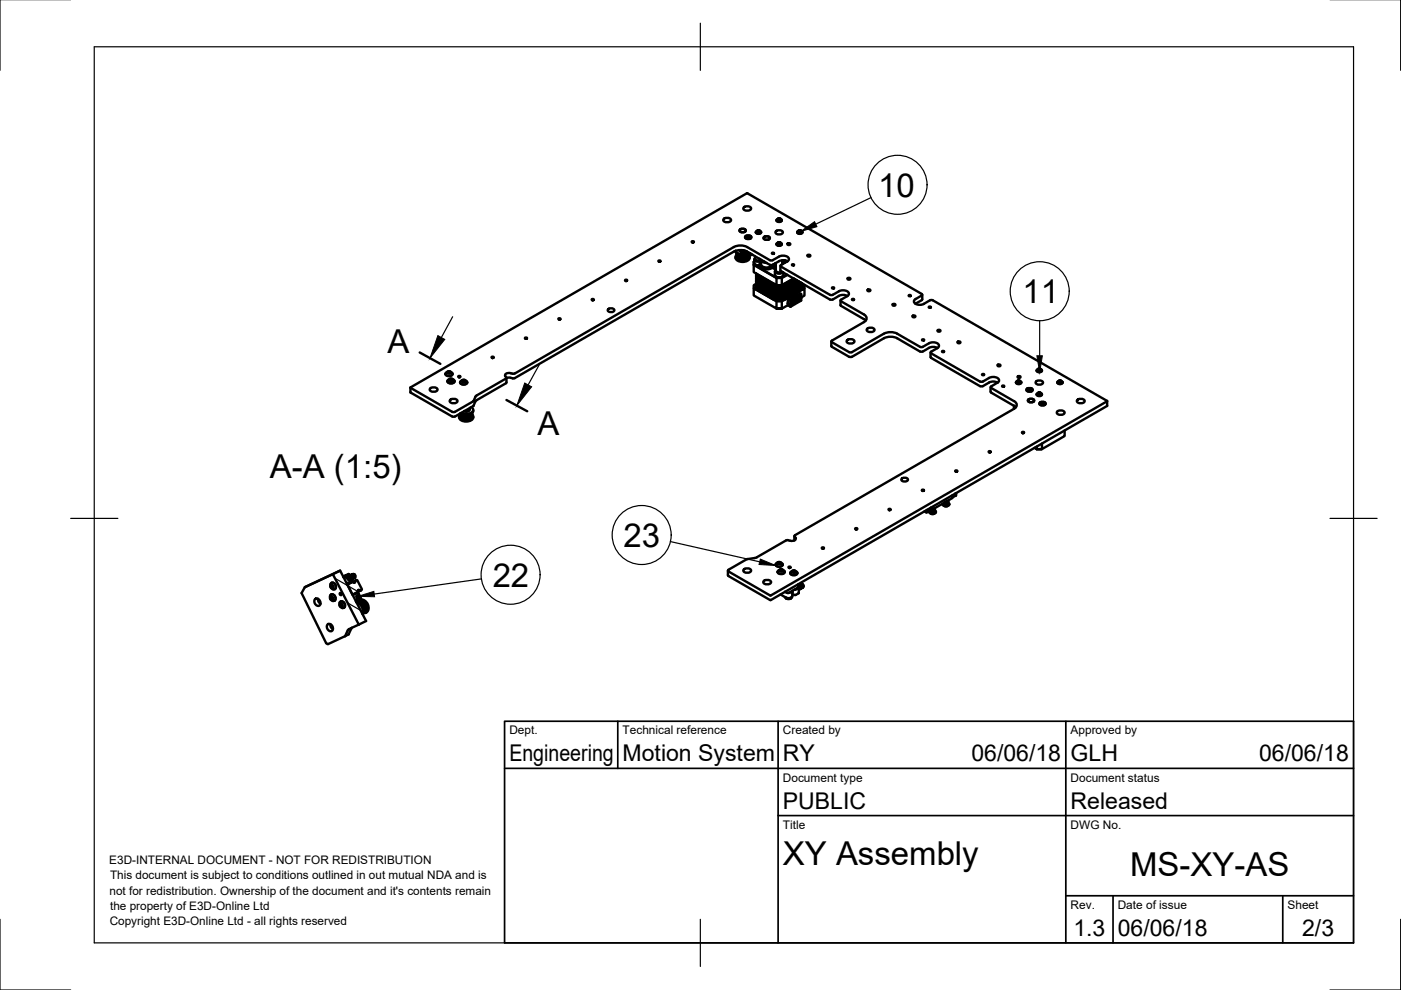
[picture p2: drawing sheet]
<svg xmlns="http://www.w3.org/2000/svg" width="297mm" height="210mm" viewBox="0 0 297 210" stroke-linecap="round" stroke-linejoin="round" font-family="sans-serif">
<!-- layer: Visible -->
<g fill="none" stroke="#000" stroke-width=".51">
<path d="M132.6 59.3l.4 .1-.3 .2-.1-.1zM132.7 59.6h.1zM139.6 55.3l.5 .1-.3 .1h-.2zM139.8 55.5h.1M146.7 51.2l.4 .1-.2 .1h-.2zM146.8 51.4h.1zM153.4 46.5l.8-.3a.6 .6 0 0 1 .7 .6l-.7 .3a.6 .6 0 0 1-.8-.6zM156 54.5a1.17 1.17 0 0 0 1.4 1 1.17 1.17 0 0 0 1.5-1M156 53.2a1.29 1.29 0 0 0 1.6 .9h.4M156 53.2a1.43 1.43 0 0 0 1.5 .7M156.1 53.7l.1 .9M156.2 54l-.2 .3a1.33 1.33 0 0 0 1.9 1 .94 .94 0 0 0 1-1.1"/>
<path d="M156.2 54.5h.1M156.2 54.6h.1M156.3 53.8v1M156.3 54.8h.1M156.3 54.7v.1M156.4 53.9v.9M156.4 54.8h.1M156.5 54v.9M156.5 54.9v.1M156.5 54.9l.2 .1M156.7 54.1v.9M156.7 55h.1"/>
<path d="M156.7 53v.1M156.7 53.1l.4 .3M156.8 54.1v1M156.8 48.8l.6-.3a.53 .53 0 0 1 .7 .5l-.7 .3a.53 .53 0 0 1-.6-.5zM156.8 55.1h.1M156.8 48.8a.71 .71 0 0 1 1.3 .2 .71 .71 0 0 1-1.3-.2zM157 55.1h-.1M157 48.6h.1M157 54.1v1M157 55.1h.1M157 55.1l.2 .1M157.1 53.4h.1"/>
<path d="M157.1 53.1v.2M157.1 53.3a1.73 1.73 0 0 0 2.4 .7M157.1 54.2l.1 1h.1l.1-1M157.1 53a1.57 1.57 0 0 0 2.2 .8M157.3 53v.2M157.3 53.2h.1M157.4 53.2h.1M157.4 55.1h.1M157.4 53.1v.3M157.4 53.4h.1M157.5 54.2v1M157.6 55.2h.1"/>
<path d="M157.6 53.1l-.1 .3M157.6 53.4l.1 .1M157.6 44l.8-.3a.6 .6 0 0 1 .8 .7l-.8 .3a.6 .6 0 0 1-.8-.7zM157.6 53.6h.1M157.6 53.6h.2M157.6 53.1v.5M157.7 55.2h-.1M157.7 54.2v1l.2-.1M157.8 53.1v.5M157.9 53.6h.1M157.9 48.6h.1M157.9 54.1v1"/>
<path d="M157.9 55.1h.1M157.9 53.2l.1 .5M158 53.7l.1 .1M158 50.2l.6-.3a.53 .53 0 0 1 .7 .5l-.7 .3a.53 .53 0 0 1-.6-.5zM158 50.2a.71 .71 0 0 1 1.3 .2 .71 .71 0 0 1-1.3-.2zM158.1 55.1h-.2M158.1 55.1h.1M158.1 54.1v1M158.1 53.7v.1M158.2 50l-.1 .1M158.2 53.2v.5M158.2 53.7l-.1 .1"/>
<path d="M158.2 53.7h.1M158.2 55h-.1M158.2 54.2v.8M158.3 41l-71.3 41.2 .1 1M158.3 53.8h.1M158.3 53.3v.5M158.4 41l37.1 21.4-.1 .2-1.5 1a.97 .97 0 0 0 1.3 1l.7-.2M158.4 50.2l.3-.1 .3 .2-.4 .2-.3-.2zM158.4 54.9l-.2 .1M158.4 54.2v.7M158.4 54.9v.1M158.5 54.8h-.1"/>
<path d="M158.5 54.2v.6M158.5 54.8h.1M158.5 53.4v.4h-.2M158.5 53.8h.2M158.6 54.8h-.1M158.6 54.7v.1M158.6 54.2v.6M158.7 53.5v.3M158.7 53.8h.1M158.7 54.2l-.1 .4M158.7 53.8h.2M158.8 54.5h-.1"/>
<path d="M158.9 53.8h.1M158.9 53.7v.1M159 53.7h-.1M159.1 50v.1M159.9 55.5v.6M159.9 55v.8l.2 .3 .9 .2M159.9 55.5v.6l4.7 2.8h1.1M160.1 54.8l.3 .4h.7M160.1 54.3v.5M160.1 54.7l-.2 .3a1.06 1.06 0 0 0 1.4 .4v.6a1.48 1.48 0 0 0 2.4 .2M160.2 56.1v.1M160.2 49.3h.1a.64 .64 0 0 0 1.1 0"/>
<path d="M160.3 59.6l3.8 2.3h2.1l3.5-2-3.5 2h-2.1l-3.8-2.3 3.8 2.2M160.3 59.9l3.8 2.2M160.3 59.8l3.8 2.2M160.3 59.6v-1.6l3.8 2.3M160.3 59.7v1.6M160.3 59.5l3.8 2.2M160.3 59.4l3.8 2.2M160.3 59.2l3.8 2.2M160.3 59l3.8 2.2M160.3 58.9l3.8 2.2M160.3 58.7l3.8 2.2M160.3 58.6l3.8 2.2"/>
<path d="M160.3 58.5l3.8 2.2M160.3 58.3l3.8 2.2M160.3 58.1l3.8 2.2M160.4 60l3.7 2.2M160.4 59.8l3.7 2.3M160.4 59.7l-.1 .1M160.4 59.9h-.1M160.4 59.5l3.7 2.2M160.4 59.2l3.7 2.3M160.4 59.1l3.7 2.2M160.4 58.9l3.7 2.3M160.4 58.7l3.7 2.3"/>
<path d="M160.4 58.4l3.7 2.3M160.4 58.3l3.7 2.3M160.4 58.2l3.7 2.2M160.4 58.1h-.1M160.4 58.2l-.1 .1M160.4 58.5h-.1M160.4 58.6h-.1M160.4 58.6l-.1 .1M160.4 58.8l-.1 .1M160.4 59h-.1M160.4 59.1l-.1 .1M160.4 59.3l-.1 .1"/>
<path d="M160.4 59.4l-.1 .1M160.4 59.6h-.1M160.4 59.6l-.1 .1M160.4 49l.6-.1 .3 .2a.53 .53 0 0 1-.5 .5 .53 .53 0 0 1-.5-.5zM160.6 48.9l.3-.1 .2 .2-.4 .2-.2-.2zM160.7 48.9l-.1 .2M160.7 48.9h.3v.2M160.7 48.9v.2M160.8 48.9l-.1 .2M160.8 48.9h.2M161 48.9v.2h-.3M161 49.1h-.3"/>
<path d="M161 48.9v.2M161 56v.3l-.8-.1M161 54.9h.1M161.1 56.3a1.73 1.73 0 0 0 2.9 0M161.1 54.9l.4 .6 1.1 .2M161.1 54.9l1 .5M161.4 55.5a.73 .73 0 0 0-.2 .9 .73 .73 0 0 0 .7 .4l.7 .1a1.36 1.36 0 0 0 1.4-.9v.3M161.9 50.4l.6-.3a.53 .53 0 0 1 .7 .5l-.7 .3a.53 .53 0 0 1-.6-.5zM161.9 50.4a.71 .71 0 0 1 1.3 .2 .71 .71 0 0 1-1.3-.2zM162.1 50.2h.1M163 50.2h.1M163.2 56.2l-5.2-3-1.5-.1-.9 .3-46.5 26.8h-.4"/>
<path d="M163.3 56.1h.5M163.7 53.6l.4 .1-.2 .1h-.2zM163.8 56.8l.7 .2M163.8 55.2a3.3 3.3 0 0 1 2.4-1 .86 .86 0 0 1 1 1l-.3 .2M163.8 55.2h-.6l-5.2-3-1-.2-1 .2-46.9 27h-.4M164 56.6l.5 .1M164 56.5l.5 .2M164.2 55.9l.3 .1M164.3 57.5v.8a1.04 1.04 0 0 0 1.8 0v-.5M164.4 55.8h.1M164.5 49.1l.7-.3a.57 .57 0 0 1 .7 .6l-.7 .3a.57 .57 0 0 1-.7-.6zM164.5 55.8v1.5a.86 .86 0 0 0 1.3 .3"/>
<path d="M164.5 57.2l-.2 .3a1.11 1.11 0 0 0 1.7 .2M164.5 58.7l.7 .1 .6-.1M164.6 46.7a.63 .63 0 0 0 .6 .4 .63 .63 0 0 0 .6-.4M164.6 51.8h.1M164.6 51.8a.64 .64 0 0 0 1.2 0M164.7 51.6a.53 .53 0 0 0 .5 .5 .53 .53 0 0 0 .5-.4l-.5-.3-.5 .3M164.8 46.4l.6-.1 .3 .3a.54 .54 0 0 1-.5 .4 .54 .54 0 0 1-.5-.4zM165 46.3h.3l.2 .2-.4 .1-.2-.1zM165 51.4l.3-.1 .2 .2-.4 .2-.2-.2zM165 51.6l.1-.2h.3l-.1 .2M165.1 46.3v.2M165.1 51.4v.2"/>
<path d="M165.4 46.4v.2l-.4-.1 .4-.1-.1 .2M165.4 51.4v.2h-.3M165.5 56.4v.9M165.5 57.3l.1 .2M165.6 57.5l10.4 6h.5a3.4 3.4 0 0 1 2.3-1l.9 .3M165.8 51.8h.1M165.8 58.7h.1M165.9 55.2v.8M165.9 55.4l.1 .1M165.9 55.4h.1M165.9 55.4v.1M166 55.3v.1"/>
<path d="M166 55.3h.1M166 55.4h.1M166 55.2v.2M166.1 55.2l-.1 .1M166.1 55.2h.1M166.4 55.7l.2-.4-.7 .5M166.4 55.2l-.5 .5M166.9 58.2l-1.2 .7 .1 1.6M166.9 55.4l-1.3 .8-.1 .2 10.5 6.1M166.9 58.3l-1.1 .6h-1.2M166.9 55.4l-.9-.2a3.4 3.4 0 0 0-2.2 1M167 51.6h.3l.3 .2-.4 .2-.3-.2z"/>
<path d="M168 56.1l.4 .1-.3 .1h-.1zM168.2 59l-2.4 1.5h-1.2v-1.6l-4.8-2.7v1.5l4.8 2.8M168.3 59.1l-2.1 1.2h-.2M168.4 59.1l-2.2 1.3h-.4M168.4 59.2l-2.2 1.3M168.5 59.2l-2.3 1.4M168.6 59.2l-2.4 1.5M168.7 59.3l-2.5 1.4M168.7 59.3l-2.5 1.5M168.8 59.4l-2.6 1.5h-2.1M168.9 59.4l-2.7 1.6M168.9 59.5l-2.7 1.6"/>
<path d="M169 59.5l-2.8 1.7M169 49.3a.64 .64 0 0 0 1.1 0M169.1 59.5l-2.9 1.7M169.1 59.6l-2.9 1.7M169.2 49l.6-.1 .3 .2a.53 .53 0 0 1-.5 .5 .53 .53 0 0 1-.5-.5zM169.2 59.6l-3 1.7M169.3 59.6l-3.1 1.9M169.4 59.7l-3.2 1.9M169.4 48.9l.3-.1 .2 .2-.4 .2-.2-.2zM169.4 59.7l-3.2 2M169.4 49.1v-.1l.1-.1h.2v.2M169.5 59.8l-3.3 1.9"/>
<path d="M169.5 48.9l-.1 .2M169.5 48.9h.2M169.5 48.9v.2M169.6 59.8l-3.4 2M169.6 59.9l-3.4 1.9M169.7 48.9v.2h-.3M169.7 49.1h-.3M169.7 48.9v.2M169.8 59.9l-3.6 2.2M169.8 60l-3.6 2.1h-2.1M171.3 54.1l.3-.1 .2 .2-.4 .2-.2-.2zM179.8 59l.3-.1 .2 .2-.4 .2-.2-.2z"/>
<path d="M94.4 79.3h.1M94.4 79.3a.87 .87 0 0 0 1.5 0M94.7 78.9a.69 .69 0 0 1 .8-.1 .69 .69 0 0 1 .4 .7l-.5 .2a.63 .63 0 0 1-.9-.6zM94.8 78.9l.5-.2 .3 .3-.5 .2zM94.9 78.9l.4-.1 .2 .2-.4 .1zM95.1 78.8l-.2 .1 .1 .2M95.1 78.8l.3 .1v.2M95.1 78.8v.3M95.4 79.1h-.4M95.4 78.9v.2M97.2 79.7l.4 .1-.2 .2-.2-.1zM97.3 80h.1z"/>
<path d="M104.3 75.7l.4 .1-.3 .1h-.1zM104.4 75.9h.1M108.7 79.2l-.7-.1a.63 .63 0 0 0-.8 .2 .63 .63 0 0 0 .2 .9l-.1 .1M111.3 71.6l.5 .1-.3 .1h-.2zM111.5 71.8h.1M118.4 67.5l.5 .1-.3 .1h-.2zM118.6 67.7h.1M118.6 67.7l-.1 .1M125.5 63.4l.4 .1-.2 .2-.2-.1zM125.6 63.7h.1M129 65.5l.6-.1a.55 .55 0 0 1 .6 .5l-.6 .3a.55 .55 0 0 1-.7-.5zM159.8 61.1v1.5l4.8 2.8v-1.5"/>
<path d="M160.3 61.3l3.8 2.3h2.1l3.9-2.2M160.3 60.2l-.5 .3v.6l4.8 2.8h1.2M160.3 61.3l3.8 2.2M160.3 61.2l3.8 2.2M160.3 61l3.8 2.2M160.3 60.8l3.8 2.2M160.3 60.7l3.8 2.2M160.3 60.5l3.8 2.2M160.3 60.4l3.8 2.2M160.3 60.3l3.8 2.2M160.3 60.2l3.8 2.2M160.3 60.1l3.8 2.2"/>
<path d="M160.4 61.2l3.7 2.3M160.4 61l3.7 2.3M160.4 60.8l3.7 2.3M160.4 60.7l3.7 2.3M160.4 60.5l3.7 2.3M160.4 60.3l3.7 2.2M160.4 60l-.1 .1M160.4 60.1l-.1 .1M160.4 60.2l-.1 .1M160.4 60.4h-.1M160.4 60.4l-.1 .1M160.4 60.6l-.1 .1"/>
<path d="M160.4 60.8h-.1M160.4 60.9l-.1 .1M160.4 61.1l-.1 .1M160.4 61.3h-.1M160.4 61.4h-.1M164.1 63.5v.1M164.1 63.5h.1M164.1 63.3v.1M164.1 63.2v.1M164.1 63.1v.1M164.1 63v.1M164.1 63h.1"/>
<path d="M164.1 62.9v.1M164.1 62.7v.1M164.1 62.6v.1M164.1 62.5v.1M164.1 62.5h.1M164.1 62.4v.1M164.1 62.1v.1M164.1 62.1h.1M164.1 62v.1M164.1 61.9v.1M164.1 61.8v.1M164.1 61.7v.1"/>
<path d="M164.1 61.6v.1M164.1 61.5v.1M164.1 61.4v.1M164.1 61.3v.1M164.1 61.2v.1M164.1 61.2h.1M164.1 61v.1M164.1 60.9v.1M164.1 60.8v.1M164.1 60.7v.1M164.1 60.7h.1M164.1 60.6v.1"/>
<path d="M164.1 60.4v.1M164.1 60.3v.1M164.1 60.3h.1M164.1 63.5h2.1M164.1 63.4h2.1M164.1 63.3h2.1M164.1 63.2h2.1M164.1 63.1h2.1M164.1 63h2.1M164.1 62.8h2.1M164.1 62.7h2.1M164.1 62.5h2.1"/>
<path d="M164.1 62.3h.1M164.1 62.2h2.1M164.1 62.1h2.1M164.1 61.8h2.1M164.1 61.7h2.1M164.1 61.6h2.1M164.1 61.5h2.1M164.1 61.3h2.1M164.1 61.2h2.1M164.1 61.1h2.1M164.1 61h2.1M164.1 60.8h2.1"/>
<path d="M164.1 60.7h2.1M164.1 60.5h2.1M164.1 60.4h.5M164.1 60.3h.2M164.1 60.3h.3M164.2 63.5h2M164.2 63.3h2M164.2 63.1h2M164.2 63h2M164.2 62.9h2M164.2 62.7h2M164.2 62.6h2"/>
<path d="M164.2 62.5h2M164.2 62.4h2M164.2 62.2h2M164.2 62.1h2M164.2 62h2M164.2 61.9h2M164.2 61.8h2M164.2 61.7h2M164.2 61.6h2M164.2 61.5h2M164.2 61.4h2M164.2 61.2h2"/>
<path d="M164.2 61h2M164.2 60.9h2M164.2 60.8h2M164.2 60.7h2M164.2 60.6h2M164.2 60.4h.2M164.2 60.2l-.1 .1M165.8 65.4h-1.2h1.2M165.9 60.4h.3M166.2 63.4l-2.1 .1h2.1M166.2 62.8l-2.1 .1h2.1M166.2 62.3l-2.1 .1h2.1"/>
<path d="M166.2 62.2l-2.1 .1h2.1M166.2 61.7h-2.1h2.1M166.2 61.1l-2.1 .1h2.1M166.2 60.5l-2.1 .1h2.1M166.2 62.5v.1h-2.1M166.2 62.4l-2.1 .1M166.2 62.3v.1M166.2 62.6v.2M166.2 62.8v.1M166.2 62.9v.1M166.2 63v.1M166.2 63.1v.2"/>
<path d="M166.2 63.3v.1M166.2 63.4v.1M166.2 63.5v.1M166.2 60.2l-.1 .1M166.2 61.9l-2.1 .1M166.2 61.3l-2.1 .1M166.2 61.8v.1M167 63.3l.6 .3 .5-.3M167 64.7l.6 .3M167 64.3v.4M167.6 63.7l.3 .2-.3-.2 .3 .3-.3-.2M167.8 63.6l.4 .2"/>
<path d="M167.8 63.9l-.2 .1M167.9 63.5l.3 .3M167.9 64h.1M167.9 63.9h.1M167.9 63.5l.4 .2-.4-.2M168.1 63.3l.4 .3M168.1 63.4l.4 .2M168.1 63.3l.5 .2-.4-.2-.1 .1M168.1 63.8l-.2 .1M168.2 63.7h.1M168.2 63.8h.1M168.3 63.7h.1"/>
<path d="M168.4 63.1l.4 .3zM168.5 63.6l-.2 .1M168.6 63.6h.1M168.5 63.6h.1M168.6 63.5h.1M168.8 62.9l.4 .2-.5-.2 .5 .3-.5-.3M168.8 63.4l-.2 .1M168.8 63.4h.1M168.8 63.3h.1M168.8 63.3v.1M168.9 63.4h.1M168.9 63.3l-.1 .1"/>
<path d="M168.9 63.3h.1M168.9 62.4l.5 .3-.5-.3-1.2 .7 .4 .3-.5 .3v.9l2.2-1.3v-.9l-.4 .3M169.1 62.8l.4 .2M169.1 62.7l.4 .3M169.1 63.2l-.2 .1M169.2 63.2h.1M169.2 63.1h.1M169.2 63.1v.1M169.4 62.6l.5-.3-.6-.3-2.3 1.3v1l.6 .3M169.4 63l.4 .3M169.4 63l-.2 .1M169.4 62.6v.3"/>
<path d="M169.4 63h.1M169.5 63h.1M169.5 62.9v.1M169.8 63.3l.1 .4-2.3 1.3M169.9 62.3v1l-2.3 1.3v-1M169.9 63.3l-2.3 1.3v.4M169.9 63.1l.7-.5v-1.5l-4.8 2.8v1.5l1.2-.7M169.9 60l-3.7 2.2M170 60.1l-3.8 2.2M170 60.9l-3.8 2.3h-2M170 60.2l-3.8 2.3M170 60.4l-3.8 2.2"/>
<path d="M170 60.4l-3.8 2.3M170 60.6l-3.8 2.3M170 60.8l-3.8 2.2M170 61.1l-3.8 2.3M170 60.1l.1 .1M170 60.3h.1M170 60.5l.1 .1M170 60.7h.1M170 60.9h.1M170 61l.1 .1M170 61.2h.1M170 61.4h.1"/>
<path d="M170.1 60.2v.1M170.1 60.3v.3M170.1 60.6v.1M170.1 60.7v.2M170.1 60.9v.2M170.1 61.1v.1M170.1 60.2l-3.9 2.1M170.1 60.2l-3.9 2.2M170.1 60.3l-3.9 2.3M170.1 60.6l-3.9 2.2M170.1 60.7l-3.9 2.3M170.1 60.9l-3.9 2.2"/>
<path d="M170.1 61.1l-3.9 2.2M170.1 61.2l-3.9 2.3M170.1 61.4l-3.9 2.1M170.1 60.2l.5 .3v.6M170.1 61.2l-.1 .1M176 62.5h.5M176.3 72.4v1M176.3 73.4l.1 .1M176.4 72.6l3.7 2.1h.5M176.4 73.5l3.7 2.1h.5M176.4 72.2v.3M176.5 61h.4l-.3 .2-.2-.2z"/>
<path d="M177.8 61.8l-1.2 .7M177.9 61.8l.6-.2a.97 .97 0 0 1 1.4 1l-1.7 1.2 5 2.9M178.2 64.7l5 3M178.2 63.7v1M179.6 72.2l.7-.3a.6 .6 0 0 1 .8 .7l-.8 .2a.6 .6 0 0 1-.7-.6zM180.7 63.4l.4 .1-.2 .1-.3-.1zM183.2 68.3l-6.8 3.9M183.2 67.6l.4 .4M183.2 66.7a.86 .86 0 0 1 .5 .8 .86 .86 0 0 1-.5 .8M183.8 69.8l.8-.3a.6 .6 0 0 1 .8 .6l-.8 .3a.6 .6 0 0 1-.8-.6zM184 61.4h.3l.3 .2-.5 .2-.2-.2zM187.4 70.8l-6.8 3.9"/>
<path d="M187.4 71.7l-6.8 4M187.4 70.8l.9-.3 1.5 .1 5.5 3 .3-.1 1.3-.7M187.4 71.7l.9-.3 1.5 .1 5.3 3h.5l1.3-.7M189.3 64.5l.3-.1 .3 .2-.4 .2-.3-.2zM192.7 62.6l.4 .1-.2 .1-.3-.1zM193.5 66.9h.4l.2 .2-.4 .2-.3-.2zM195.4 63.6l-1.3 .8M195.5 62.5l-.1 1.1M195.5 72l.5 .1-.3 .1-.2-.1zM195.9 64.4l1.3-.7h.6l36.9 21.3M196.9 73.8l1-.3 .9 .3M196.9 72.8l.7-.2a.97 .97 0 0 1 1.4 1l-1.6 1"/>
<path d="M197 65l.4 .1-.3 .2-.2-.2zM197.3 74.7v1M197.3 75.7l.1 .2M197.4 74.9l10.4 6M197.4 75.9l10.4 6M197.4 74.6v.3M198.9 70l.3-.1 .2 .2-.4 .2-.2-.2zM199.8 74.4l.4 .1-.2 .2-.3-.2zM203.1 72.4h.3l.2 .2-.4 .2-.2-.2zM208.3 79.3l.4 .1-.3 .2-.2-.2zM211.6 77.3h.3l.2 .2-.4 .2-.2-.2zM215.8 79.8l.3-.1 .3 .2-.4 .2-.3-.2z"/>
<path d="M219.8 78.6h.1M220 78.3l.6-.1 .3 .2a.53 .53 0 0 1-.5 .5 .53 .53 0 0 1-.6-.5zM220.1 78.2l.3-.1 .3 .2-.4 .2-.3-.2zM220.2 78.4l-.1-.1 .2-.1h.2v.2M220.3 78.2v.2M220.3 78.2l-.1 .2M220.3 78.2h.2M220.5 78.2v.2h-.3M220.9 78.6a.64 .64 0 0 1-1.1 0M87 83.2l9.1 5.2 .3-.1 4-2.2 .4-1M87 82.2l8.9 5.1M87.1 82.1v.1"/>
<path d="M91.2 82.4l.7-.3a.6 .6 0 0 1 .8 .7l-.8 .3a.6 .6 0 0 1-.7-.7zM94.8 80.8v.1M95.1 80.5a.69 .69 0 0 1 .8-.2 .69 .69 0 0 1 .4 .7l-.5 .2a.63 .63 0 0 1-.9-.5zM95.2 80.5l.5-.2 .3 .3-.5 .1zM95.3 80.5l.4-.1 .2 .2-.4 .1zM95.4 84.9l.8-.3a.6 .6 0 0 1 .7 .6l-.7 .3a.6 .6 0 0 1-.8-.6zM95.4 80.6l-.1-.1 .2-.1 .4 .2-.5 .1M95.5 80.4v.2M95.8 80.4v.2M95.9 87.3h.5M96.4 80.8a.83 .83 0 0 1-.8 .5 .83 .83 0 0 1-.7-.4M97.3 88.3v.2"/>
<path d="M97.5 88.4h.1M97.5 81.1h.1M97.5 87.7v.7M97.6 87.9l-.2 .2a1.42 1.42 0 0 0 2 1 .78 .78 0 0 0 .8-.4 .78 .78 0 0 0-.1-.8M97.6 81.1a.87 .87 0 0 0 1.5 0M97.6 88.4v.1M97.6 88.5h.1M97.6 88.6h.1M97.6 87.7v.9M97.8 80.7a.69 .69 0 0 1 .8-.1 .69 .69 0 0 1 .4 .7l-.5 .2a.63 .63 0 0 1-.9-.6zM97.8 87.8v.9l-.2-.1M97.8 88.7h.1"/>
<path d="M97.9 87.8v1h.1M97.9 88.8h.1M97.9 80.7l.5-.2 .3 .3-.5 .2zM98 87.9v.9M98.1 88.8l.1 .1M98.1 87.9v1M98.2 88.9v.1M98.2 89h.1M98.2 80.6l-.2 .1 .1 .2M98.2 80.6l.3 .1M98.2 80.6v.2M98.2 80.6l.4 .2-.5 .1"/>
<path d="M98.4 88v.9M98.4 88.9l-.1 .1M98.4 88.9l.1 .1M98.5 80.9h-.4M98.5 80.7v.2M98.5 88l.1 1M98.7 89h-.1M98.7 88v1M98.7 89h.2M98.9 88v1M98.9 89h.2M99.1 89h.1"/>
<path d="M99.1 88v1M99.3 88v.9M99.3 88.9l.2 .1M99.3 88.9l-.2 .1M99.3 89h.1M99.5 87.9v1M99.5 88.9v.1M99.5 87l-.4 .3-.7-.1M99.6 87.9v.9M99.6 88.8l-.1 .1M99.6 86.5a.73 .73 0 0 1-.3 .7 .73 .73 0 0 1-.8-.1M99.8 88.8h-.2"/>
<path d="M99.8 87.8v1M99.8 88.8h.1M99.8 87.8v.9M99.9 88.7h-.1M99.9 86.3a.63 .63 0 0 1 .4 .6 .63 .63 0 0 1-.4 .6l-.8 .2-1.3-.2M100 88.6l-.2 .1M100 87.7v.9M100 88.5h.1M100 88.6h.1M100.1 88.4v.1M100.1 88.4h.1M100.1 87.6v.8"/>
<path d="M100.3 88.3a1.17 1.17 0 0 1-1.5 1.1 1.4 1.4 0 0 1-1.5-.9M100.3 86.9a1.14 1.14 0 0 1-1.4 1.1l-.7-.1-.6-.3M100.8 84.1l-.4 1-3.9 2.2M101 84.8l-.2 .3M107.3 80.3l-6.5 3.8M107.3 81.3l-6.3 3.6M108.7 80.2l-.7-.2-.6 .1-.1 1.2M202.6 99.8l.4 .1-.3 .1-.2-.1zM202.7 100h.1M207.8 80.9h.6M207.8 81.9h.6M208.4 80.9a3.2 3.2 0 0 1 2.4-1 .86 .86 0 0 1 .9 1l-.2 .3-.9-.3-.9 .2"/>
<path d="M209.7 95.7l.4 .1-.3 .1-.2-.1zM209.7 81.1l-1.3 .8M209.8 95.9h.1M210 82.1v1M210 83.1l5 2.9M211.4 81.2l-1.2 .7-.2 .2 5.4 3.2a.83 .83 0 0 1-.4 1.4M212.5 81.8l.4 .1-.2 .1-.3-.1zM215 86v.7l-46.4 26.8-.1 .2M215 86l.4 .3M215.4 81.1a.64 .64 0 0 0 1.1 0M215.4 81a.53 .53 0 0 0 .6 .4 .53 .53 0 0 0 .5-.4M215.8 80.7h.3l.2 .1-.4 .2-.2-.2z"/>
<path d="M215.8 81l.1-.3 .2 .1v.2M215.9 80.7v.2M216.1 80.8v.2h-.3M216.5 81l-.5-.3-.6 .3M216.7 91.6l.4 .1-.2 .1-.2-.1zM216.9 91.8h.1M216.9 91.8v.1M217.6 82.6l.7-.3a.53 .53 0 0 1 .6 .5l-.6 .3a.53 .53 0 0 1-.7-.5zM217.7 82.6a.71 .71 0 0 1 1.2 .2 .71 .71 0 0 1-1.2-.2zM217.8 82.4h.1M217.9 84.8l.7-.3a.53 .53 0 0 1 .7 .5l-.7 .3a.53 .53 0 0 1-.7-.5zM218 84.8a.71 .71 0 0 1 1.2 .2 .71 .71 0 0 1-1.2-.2z"/>
<path d="M218 82.5h.4l.2 .2-.4 .2-.2-.2zM218.1 84.7h.1M218.7 82.4h.1M219 84.7h.1M219.6 80.9l.8-.2a.57 .57 0 0 1 .7 .6l-.7 .3a.57 .57 0 0 1-.8-.7zM219.8 83.6v.1M219.8 83.7a.64 .64 0 0 0 1.1 0M219.8 94.7v.5h1.1h-1.1l-.5-.3M220 83.4l.6-.1 .3 .2a.54 .54 0 0 1-.5 .4 .54 .54 0 0 1-.6-.4zM220.1 83.3l.3-.1 .3 .2-.4 .2-.3-.2zM220.2 83.5l-.1-.2h.2h.2v.2M220.3 83.3v.2"/>
<path d="M220.3 83.2l-.1 .3M220.3 83.2l.3 .2-.4 .1M220.4 85.5l.6-.3a.53 .53 0 0 1 .7 .5l-.7 .3a.53 .53 0 0 1-.6-.5zM220.4 85.5a.71 .71 0 0 1 1.3 .2 .71 .71 0 0 1-1.3-.2zM220.5 83.5h-.3M220.5 83.3v.2M220.6 85.3l-.1 .1M220.8 85.4h.3l.3 .2-.5 .2-.2-.2zM220.9 83.6v.1M221.5 85.3v.1M224.1 87.3l.8-.3a.6 .6 0 0 1 .8 .7l-.8 .3a.6 .6 0 0 1-.8-.7zM224.2 81.1a.64 .64 0 0 0 1.1 0"/>
<path d="M224.2 81a.53 .53 0 0 0 .5 .4 .53 .53 0 0 0 .6-.4M224.5 80.7h.3l.2 .1-.3 .2-.3-.2zM224.6 81l-.1-.2 .2-.1 .2 .1v.2M224.6 81h.3M224.7 80.7l-.1 .2M224.7 80.7l.3 .2h-.4M224.7 80.7v.2M224.9 80.8v.2M225.3 81l-.6-.3-.5 .3M225.7 91.3v1.1l-4.8 2.8v-1.2M228.4 84.9l.7-.3a.6 .6 0 0 1 .8 .6l-.8 .3a.6 .6 0 0 1-.7-.6zM234.7 85l-71.4 41.2"/>
<path d="M234.7 85v1.1l-71.4 41.1M158.4 118.5l-4 2.3 .1 .3M164.4 119.7v.1M164.4 119.7a.87 .87 0 0 0 1.5 0M164.7 119.3a.69 .69 0 0 1 .8-.1 .69 .69 0 0 1 .4 .7l-.5 .2a.63 .63 0 0 1-.9-.6zM164.8 119.3l.5-.1 .3 .2-.5 .2zM164.9 119.4l.1 .1M164.9 119.3l.2 .2 .4-.1M164.9 119.3l.4-.1 .2 .2M165.1 119.2l-.2 .2M165.1 119.2l.4 .2M165.1 119.2v.3"/>
<path d="M165.4 119.5h-.4M165.4 119.3v.2M165.5 119.4l-.1 .1M165.9 119.7v.1M166.6 114.6l-6.3 3.6-1.9 .3M168.4 113.7v.9M168.5 113.8l.2 .4a1.28 1.28 0 0 1-1.7 .3l-.3 .1M174.3 116.1l.4 .1-.2 .1-.3-.1zM174.4 116.3h.1M181.4 112l.4 .1-.3 .1-.2-.1zM181.5 112.3h.1M181.5 112.2h.1"/>
<path d="M188.4 107.9l.4 .1-.2 .2-.2-.2zM188.6 108.2h.1M191.3 101.4l.5-.1a.55 .55 0 0 1 .7 .5l-.7 .3a.55 .55 0 0 1-.7-.5zM195.5 103.9l.4 .1-.2 .1-.3-.1zM195.6 104.1h.1M196 108.4l.5 .2M196.5 108.2v.4h.1M196.6 108.1v.5M197 108.5v.1a.82 .82 0 0 0 1.4 0M197.2 108.2h.1M197.4 108.5v.1M197.4 108.5l.1 .1"/>
<path d="M197.4 108.3l.2 .2 .4-.2M197.4 108.2h.1M197.4 108.3v.1M197.4 108.4v.1M197.6 108.6l.2 .1 .2-.3-.2 .3M197.6 108.6h.2M197.6 108.5h.2M197.6 108.4h.2M197.6 108.3h.2M197.6 108.2h.2M197.6 108.1h.2M198 108.3l-.2 .3-.4-.2v.1l.3 .2 .3-.3"/>
<path d="M198 108.5v.1M198 108.2l-.2 .2-.4-.1 .4 .1 .2-.2M198 108.1l-.2 .2-.4-.1M198 108l-.1 .2h-.5M198 108l-.2 .2-.3-.1 .4 .1 .1-.3-.4 .2M198 107.9l-.1 .1-.3 .1M198 107.8l-.2 .2M198 108.4l-.2 .2-.4-.1M198 108.3l-.2 .2-.4-.1M198 108.2l-.2 .1-.4-.1M198 108.2h.1M198 108.4h.1"/>
<path d="M198 108.1l.4 .3a.69 .69 0 0 1-.7 .5 .69 .69 0 0 1-.6-.5l.1-.2M198 108.5h.1M198 108.9h-.6M198.4 108.5v.1M199.9 106.9a.74 .74 0 0 0 .7 .5 .74 .74 0 0 0 .7-.5M200.2 106.9l.1 .1M200.3 106.5l.3 .2 .3-.2-.3 .2zM200.3 106.9h.1M200.3 106.6v.1M200.4 106.9h.2M200.4 106.8h.2M200.4 106.6h.2"/>
<path d="M200.4 106.5h.2M200.6 106.7h-.2M200.9 106.8l-.3 .2-.3-.2-.1 .1 .6 .1 .1-.2M200.9 106.9h.1M200.9 106.8l-.2 .2h-.3M200.9 106.7l-.3 .2-.3-.1M200.9 106.6l-.3 .3-.3-.2M200.9 106.6l-.3 .2-.3-.2M200.9 106.4l-.3 .2-.3-.1 .3 .1 .3-.2-.2 .1h-.4M200.9 106.3l-.2 .2h-.4M200.9 106.2l-.2 .2-.3 .1M200.9 106.2l-.3 .2"/>
<path d="M200.9 106.8l-.3 .2M200.9 106.7l-.3 .2-.3-.2M200.9 106.6l-.3 .2-.3-.1M200.9 106.3l-.5 .2M200.9 106.2l-.4 .2h.1M200.9 106.6h.1M200.9 106.7h.1M200.9 106.5l.4 .3a.75 .75 0 0 1-.7 .5 .75 .75 0 0 1-.7-.5M200.9 107.3h-.7M201.9 105v.6l-4.6 2.6v-.6v.6l-.7 .4M202.6 105.1h-.1M202.6 105.1l-.7 .4"/>
<path d="M202.7 104.5l-.1 .6v-.5v.5M202.8 100h-.1M66.7 127.1a.77 .77 0 0 1 1.1 .3 .77 .77 0 0 1-.4 1.1 .99 .99 0 0 1-.7-1.4zM67.4 126.9l.1 .7 .5 .4M69.4 132.5a.77 .77 0 0 1 1.1 .3 .77 .77 0 0 1-.4 1 .99 .99 0 0 1-.7-1.3zM70 132.3l.1 .7 .5 .4M70.1 126.7h.3l.1 .3-.2 .1-.2-.1zM70.2 124.2l.2 .4M70.2 126.1a.78 .78 0 0 1 .8 .4 .78 .78 0 0 1-.1 .9 .78 .78 0 0 1-.9-.4 .78 .78 0 0 1 .2-.9zM70.2 126.1a.78 .78 0 0 1 .9 .4 .78 .78 0 0 1-.2 .9M70.2 124.2l.2-.1 .2 .2M70.3 126.6l-.2 .2 .2 .3"/>
<path d="M70.3 126.6l.2 .4M70.3 126.6v.2l.2 .2M70.3 126.8l-.2 .1M70.3 123.6h.1M70.3 123.6a.79 .79 0 0 1 .8 .4 .79 .79 0 0 1-.1 .9M70.4 124.1l.2 .5h-.2M70.4 124.1l-.2 .1M70.4 124.1l.2 .2M70.4 124.4l-.2 .1M70.5 127l-.2 .1M70.6 121.7l1.5-.7 5.5 10.7-1.5 .7M70.6 124.3v.3h-.2"/>
<path d="M70.6 121.7l-6 2.8M70.6 121.7l5.5 10.7M70.7 125l.2-.1a.78 .78 0 0 0 .2-.9 .78 .78 0 0 0-.8-.4l-.3 .7 .3 .4 .4 .3M71 124.9h.1M72.1 128.2l.3-.1 .1 .4-.2 .1zM72.1 125.7l.3 .2-.1 .3-.3-.2zM72.1 121l-7.5 3.5-.7 1.2 5.2 10.6 .5 .2M72.1 128.4l.2 .2M72.2 127.6a.78 .78 0 0 1 .8 .4 .78 .78 0 0 1-.1 .9 .79 .79 0 0 1-.9-.4 .79 .79 0 0 1 .2-.9zM72.2 127.5a.79 .79 0 0 1 .9 .4 .79 .79 0 0 1-.2 1M72.3 125.7l.1 .3M72.3 128.1l-.2 .1v.2"/>
<path d="M72.3 128.1l.2 .4M72.3 128.1v.2l.2 .2M72.3 128.3l-.2 .1M72.5 128.5l-.2 .1M72.9 122.4l.2-.1 .2 .1M73 122.1l.3 .3M73.2 134.9l-3.6 1.7M73.3 122l.7-.3 .2 .3-.2 .3 .1 .2 .2 .2h.2M73.3 122l-.5 .3 .2-.1M73.3 122h.1M73.7 123.6l.1 .2M73.7 122.6l.1 .2"/>
<path d="M73.9 122.2l-.2 .4 .3 .3h.2M73.9 122.2l-.2 .1 .1 .4 .2 .2h.3M73.9 122.1l-.1 .2 .1 .4 .4 .1M73.9 122.1h.1M74 134.5l-.8 .4M74 122.1l-.2 .2 .1 .3 .2 .2h.3M74 122.1v.5l.4 .2M74 122.1h.1M74.2 122.9l-.4-.1-.2-.3 .1-.3v.5l.4 .2M74.3 122l-.2 .2v.3l.5 .2-.4-.2-.1-.3 .1-.2M74.3 122l-.1 .2 .1 .3 .4 .2M74.3 122h.1"/>
<path d="M74.3 122.8h.1M74.4 122l-.2 .1 .1 .3 .1 .3h.3M74.4 122.8h.1M74.5 121.9l-.1 .4 .4 .3h-.3l-.2-.2v-.3l.1-.2-.1 .4 .2 .3h.3M74.5 122.8l-.4-.2-.1-.2 .1-.3h-.1v.6l.5 .1M74.5 121.9l-.1 .1v.4l.2 .2h.3M74.5 122.8l.1 .3M74.6 123.2l-1.1 .5M74.6 121.8l-.2 .3 .1 .2 .5 .2M74.6 133.1l-.7 1.3M74.6 121.8l-.1 .2v.3l.2 .2h.3M74.7 121.8l-.1 .5 .5 .2"/>
<path d="M74.7 122.7h.1M74.7 121.8h.1M74.7 121.8l-.2 .2 .1 .3 .2 .2h.3M74.7 126.1h.2M74.7 123.4h.3M74.7 123.4l-1 .6 1 2 1.1-.5M74.7 123.4l-1.1 .5h.2M74.8 121.8l-.1 .4 .2 .3h.2M74.8 121.7v.1M74.8 121.8v.3M74.8 126.2l1.1-.5 .6 1.2v.2M74.8 121.7l-.2 .3 .1 .3a.28 .28 0 0 0 .3 .2 .28 .28 0 0 0 .2-.1"/>
<path d="M74.8 121.7l-.1 .4 .5 .3 .1-.4-.3-.3M74.9 121.7h-.1M75 123.4h.1M75 122.5h.1M75 123.4v.1M75 121.8l-.1 .1M75 121.7l-.2 .3M75 121.7l.3 .3v.3h-.3l-.2-.3M75.1 122.3l-.2-.4 .2 .4M75.1 121.8l-.3-.1v.3M75.2 122l-.1 .1M75.2 125.9h.1"/>
<path d="M75.2 122.2l-.2-.4-.1 .3 .2 .2M75.2 122.2l-.1 .1M75.3 123.4l-.1 .2-.2-.1M75.3 123.4v-.3l.4-.1 1.1 2-.4 .2M75.3 123.4l-.3 .1M75.5 127.4l-.1 .1M75.5 123l-1.9 .9M75.6 127.6a1.72 1.72 0 0 1 1.3 2.6M75.6 127.4v-.2v.3M75.6 127.8a1.82 1.82 0 0 1 1.2 2.3M75.7 126.4l.1 .4M75.9 125.5h-.1"/>
<path d="M75.9 125.2v.3M76 126.7l-.2 .1M76 126.5h-.2M76 127.4l-.2 .3M76 126.8l-.1 .1M76.1 126.5h.1M76.1 132.4l-2.2 1.1-.8 1.4M76.1 126.6l-.1 .2M76.1 126.6l-.3-.4-.2 .2 .1 .3 .3 .1M76.2 125.1l.2 .1M76.2 125.1h-.3v.1M76.2 125.1l-.3 .1"/>
<path d="M76.2 127.5h.1M76.2 127.2a1.63 1.63 0 0 1 1.6 .9 1.63 1.63 0 0 1-.2 1.8l-.6 .1M76.3 127.5h.1M76.3 127.5l-.5 .2M76.4 127.2a1.6 1.6 0 0 1 1.6 .9 1.6 1.6 0 0 1-.3 1.8M76.4 125.2l-.5 .3M76.5 127.4l-.6 .3M76.5 127.1l-1 .5M76.6 127.4h-.1M76.6 127.4h.1M76.6 127.4l-.5 .4M76.6 127.5h.1"/>
<path d="M76.8 127.4l-.7 .4M76.8 127.4l.1 .1M76.8 127.4h.1M76.9 127.5h.1M76.9 127.6h.1M76.9 127.6l-.6 .3M76.9 127.5v.1M77.1 129.5l.7-.3-.7 .5 .5-.2M77.2 127.8l-.1-.2-.7 .3M77.2 127.8l-.7 .3M77.2 127.7l.1 .1M77.4 129.8l-.4 .2"/>
<path d="M77.4 129.7v.1M77.4 128l.1 .2M77.4 128l-.6 .4M77.5 127.9l-.1-.1-.8 .4M77.5 128h-.1M77.5 127.9v.1M77.6 129.7l-.6 .2M77.6 128.2l-.7 .3M77.6 129.6h.1M77.6 128.2h.1M77.6 129.5h.1M77.6 128.2l.1 .1-.8 .4"/>
<path d="M77.6 128.3l.1 .2M77.6 129.6v.1M77.7 129.5v.1M77.7 129.9l-.2 .1M77.7 128.5l-.7 .4M77.7 128.5h.1M77.7 128.7v.2M77.7 129.1v.1M77.7 128.9h.1M77.7 128.9l-.6 .3M77.8 128.5v.2l-.7 .4M77.8 129.1l-.7 .3"/>
<path d="M77.8 129v.1M77.8 128.9v.1M154.3 121l.2 1.1 8.8 5.1M154.4 121.2l8.9 5.1M157.6 120.8l.8-.3a.6 .6 0 0 1 .8 .7l-.8 .2a.6 .6 0 0 1-.8-.6zM161.9 123.2l.8-.2a.6 .6 0 0 1 .7 .6l-.7 .3a.6 .6 0 0 1-.8-.7zM164.8 121.3h.1M164.9 121.3a.87 .87 0 0 0 1.5 0M165.1 120.9a.69 .69 0 0 1 .8-.1 .69 .69 0 0 1 .4 .7l-.5 .2a.63 .63 0 0 1-.9-.6zM165.2 120.9l.5-.2 .3 .3-.5 .1zM165.3 120.9l.1 .2M165.3 120.9l.1 .1"/>
<path d="M165.5 121.1h.3M165.5 126l1.1 .7M165.5 120.8l-.2 .1M165.5 120.8h.3v.3M165.5 120.8v.2M165.5 120.8l.4 .2h-.5M165.8 120.8v.3M166.4 121.3h.1M166.6 126.9h.1M166.7 126.9l.5 .1 .5-.1M167.2 120.2l.4 .1-.2 .1h-.2zM167.3 120.4h.1z"/>
<path d="M167.5 121.5a.84 .84 0 0 0 .8 .5 .84 .84 0 0 0 .8-.5M167.8 121.1a.69 .69 0 0 1 .8-.1 .69 .69 0 0 1 .4 .7l-.5 .2a.63 .63 0 0 1-.9-.6zM167.9 126.5a.82 .82 0 0 1-.7 .5 .82 .82 0 0 1-.8-.4M167.9 121.1l.5-.1 .3 .2-.5 .2zM168 125.3v.3M168 125.3l-.4 .3-.3 .1M168 125.6h.1M168 125.3v1.1a.96 .96 0 0 1-1.4 .3l.6 .1 .5-.1M168 121.2l.5-.1 .1 .1-.5 .1zM168.2 121v.3M168.2 121l-.2 .2 .2 .1 .4-.1-.1-.1M168.2 121l.3 .1"/>
<path d="M168.5 121.1v.2M169.2 124.6l-2 1.1-.7-.2M169.2 123.9v.7M169.2 124.2l.4 .1 .1 .5M169.2 124.4l.1 .1M169.2 124.2l.4 .2v.5M169.2 124.5h.1M169.3 124.5h.1M169.3 124.1h.2l.2 .2 .1 .4-.1 .1M169.3 125.8l-.7 .4-.6-.3M169.3 124.1l.4 .1 .1 .4v.2M169.3 124.5v.2l-.9 .3"/>
<path d="M169.3 124.5l.1 .2M169.4 124.6l-.1 1.2M169.4 124.6v.4M169.4 124.1l.1-.1 .3 .2 .1 .3-.1 .2M169.4 125h.1M169.4 124.4l.1 .2M169.4 124.1h.1M169.4 124.1l.5 .2-.1 .4M169.5 124.3l.1 .3M169.5 124.9v-.3l-.3-.3 .3 .4-.1 .3M169.5 124l.4 .1 .1 .3-.1 .3M169.5 124h.3l.2 .3-.1 .4"/>
<path d="M169.6 124.3l.1 .2M169.6 124.9l-.1-.5-.3-.2 .4 .3-.1 .4M169.6 124l.4 .1 .1 .4-.1 .1M169.6 124.9h-.1M169.6 123.9l.4 .2 .1 .3v.2M169.7 123.9l.4 .1 .1 .3-.1 .3M169.7 124.2l.1 .3M169.7 124.8h.1M169.7 123.9l.4 .2 .1 .4M169.8 124.2l.1 .2M169.8 123.9l.4 .1 .1 .2-.1 .3M169.8 123.8h.3l.2 .3-.1 .4"/>
<path d="M169.9 124.1l.1 .2M169.9 123.8h.1M170 124.1l.1 .2M170 123.8h-.1M170 123.8l.3 .3v.3M170.1 124l.1 .2M170.1 124.5h.1M170.2 123.9l.1 .3"/>
<circle cx="165.2" cy="46.4" r=".19"/>
<circle cx="165.2" cy="51.6" r=".19"/>
<circle cx="216" cy="80.9" r=".19"/>
<circle cx="70.3" cy="126.9" r=".35"/>
<circle cx="70.4" cy="124.4" r=".35"/>
<circle cx="72.3" cy="128.4" r=".35"/>
<circle cx="75.8" cy="126.6" r=".18"/>
<circle cx="75.9" cy="126.6" r=".28"/>
</g>
<g fill="#000">
<circle cx="164.2" cy="60.4" r=".25"/>
<circle cx="164.2" cy="61.3" r=".25"/>
<circle cx="164.2" cy="60.3" r=".25"/>
<circle cx="169.5" cy="63" r=".25"/>
<circle cx="197.4" cy="108.5" r=".25"/>
<circle cx="198" cy="108.2" r=".25"/>
<circle cx="198" cy="107.9" r=".25"/>
<circle cx="198" cy="108" r=".25"/>
<circle cx="198" cy="108.5" r=".25"/>
<circle cx="198" cy="108.1" r=".25"/>
<circle cx="200.3" cy="106.9" r=".25"/>
<circle cx="200.3" cy="106.8" r=".25"/>
<circle cx="200.9" cy="106.4" r=".25"/>
<circle cx="200.9" cy="106.8" r=".25"/>
<circle cx="200.9" cy="106.3" r=".25"/>
<circle cx="73.9" cy="122.2" r=".25"/>
<circle cx="74.1" cy="122.1" r=".25"/>
<circle cx="74.1" cy="122.9" r=".25"/>
<circle cx="74.2" cy="122" r=".25"/>
<circle cx="74.2" cy="122.9" r=".25"/>
<circle cx="74.5" cy="122.8" r=".25"/>
<circle cx="74.8" cy="122.6" r=".25"/>
<circle cx="74.9" cy="122.6" r=".25"/>
<circle cx="75.1" cy="122.5" r=".25"/>
<circle cx="75.1" cy="122.3" r=".25"/>
<circle cx="169.5" cy="124.9" r=".25"/>
<circle cx="169.5" cy="124" r=".25"/>
<circle cx="169.8" cy="124.8" r=".25"/>
<circle cx="169.8" cy="123.8" r=".25"/>
<circle cx="170.1" cy="124.6" r=".25"/>
</g>
<!-- layer: Border -->
<path d="M0 -.1v15M297 -.1v15M20 9.9h267v190h-267zM148.5 4.9v10M15 109.9h10M282 109.9h10M0 194.9v15h15M148.5 194.9v10M297 194.9v15h-15" fill="none" stroke="#000" stroke-width=".25"/>
<!-- layer: TitleBlock -->
<path d="M107 152.9h180v47h-180zM131 152.9v10M165 152.9v47M226 152.9v47M107 162.9h180M165 172.9h122M226 189.9h61M236 189.9v10M272 189.9v10" fill="none" stroke="#000" stroke-width=".36"/>
<!-- layer: BOM -->
<g fill="none" stroke="#000" stroke-width=".25">
<path d="M184.7 41.9l-11.7 5.6M220.4 68v7.4M142.1 114.8l19 4.3M102.1 122.7l-22.7 3.3"/>
<circle cx="190.3" cy="39.2" r="6.3"/>
<circle cx="220.4" cy="61.7" r="6.3"/>
<circle cx="136" cy="113.4" r="6.3"/>
<circle cx="108.3" cy="121.9" r="6.3"/>
</g>
<path d="M169.8 49.1l2.9-2.1 .5 1.1zM219.8 75.4h1.2l-.6 3.5zM161.2 118.5l3.3 1.4-3.6-.2zM75.9 126.4l3.4-1 .1 1.1z" fill="#000" stroke="#000" stroke-width=".21"/>
<!-- layer: Hatching -->
<path d="M71 122.6l4.9 2.8M73.7 127.8l2.7 1.6" fill="none" stroke="#000" stroke-width=".25"/>
<!-- layer: Annotations -->
<path d="M89 74.7l4.4 2.4M107.4 84.8l4.4 2.4" fill="none" stroke="#000" stroke-width=".51"/>
<path d="M96 67.2l-2.4 4.4M114.4 77.2l-2.4 4.4" fill="none" stroke="#000" stroke-width=".25"/>
<path d="M92.8 71.2l1.5 .8-3.1 3.9zM111.3 81.2l1.4 .8-3.1 4z" fill="#000" stroke="#000" stroke-width=".21"/>
<g font-size="7">
<text x="186.2" y="41.7">10</text>
<text x="216.8" y="64.3">11</text>
<text x="82.1" y="74.8">A</text>
<text x="114" y="92.2">A</text>
<text x="57.2" y="101.3">A-A (1:5)</text>
<text x="132.2" y="115.9">23</text>
<text x="104.5" y="124.4">22</text>
<text x="166" y="183.4">XY Assembly</text>
<text x="239.6" y="185.8">MS-XY-AS</text>
</g>
<g font-size="4.9">
<text x="108" y="161.4">Engineering</text>
<text x="132" y="161.4">Motion System</text>
<text x="166" y="161.4">RY</text>
<text x="206" y="161.4">06/06/18</text>
<text x="227" y="161.4">GLH</text>
<text x="267" y="161.4">06/06/18</text>
<text x="166" y="171.4">PUBLIC</text>
<text x="227" y="171.4">Released</text>
<text x="227.6" y="198.5">1.3</text>
<text x="237" y="198.4">06/06/18</text>
<text x="276.1" y="198.6">2/3</text>
</g>
<g font-size="2.5">
<text x="108" y="155.7">Dept.</text>
<text x="132" y="155.7">Technical reference</text>
<text x="166" y="155.7">Created by</text>
<text x="227" y="155.7">Approved by</text>
<text x="166" y="165.7">Document type</text>
<text x="227" y="165.7">Document status</text>
<text x="166" y="175.7">Title</text>
<text x="227" y="175.7">DWG No.</text>
<text x="23.2" y="183.2">E3D-INTERNAL DOCUMENT - NOT FOR REDISTRIBUTION</text>
<text x="23.2" y="189.7">not for redistribution. Ownership of the document and it's contents remain</text>
<text x="23.3" y="186.4">This document is subject to conditions outlined in out mutual NDA and is</text>
<text x="23.3" y="196.2">Copyright E3D-Online Ltd - all rights reserved</text>
<text x="23.3" y="192.9">the property of E3D-Online Ltd</text>
<text x="227" y="192.7">Rev.</text>
<text x="237" y="192.7">Date of issue</text>
<text x="273" y="192.7">Sheet</text>
</g>
</svg>
